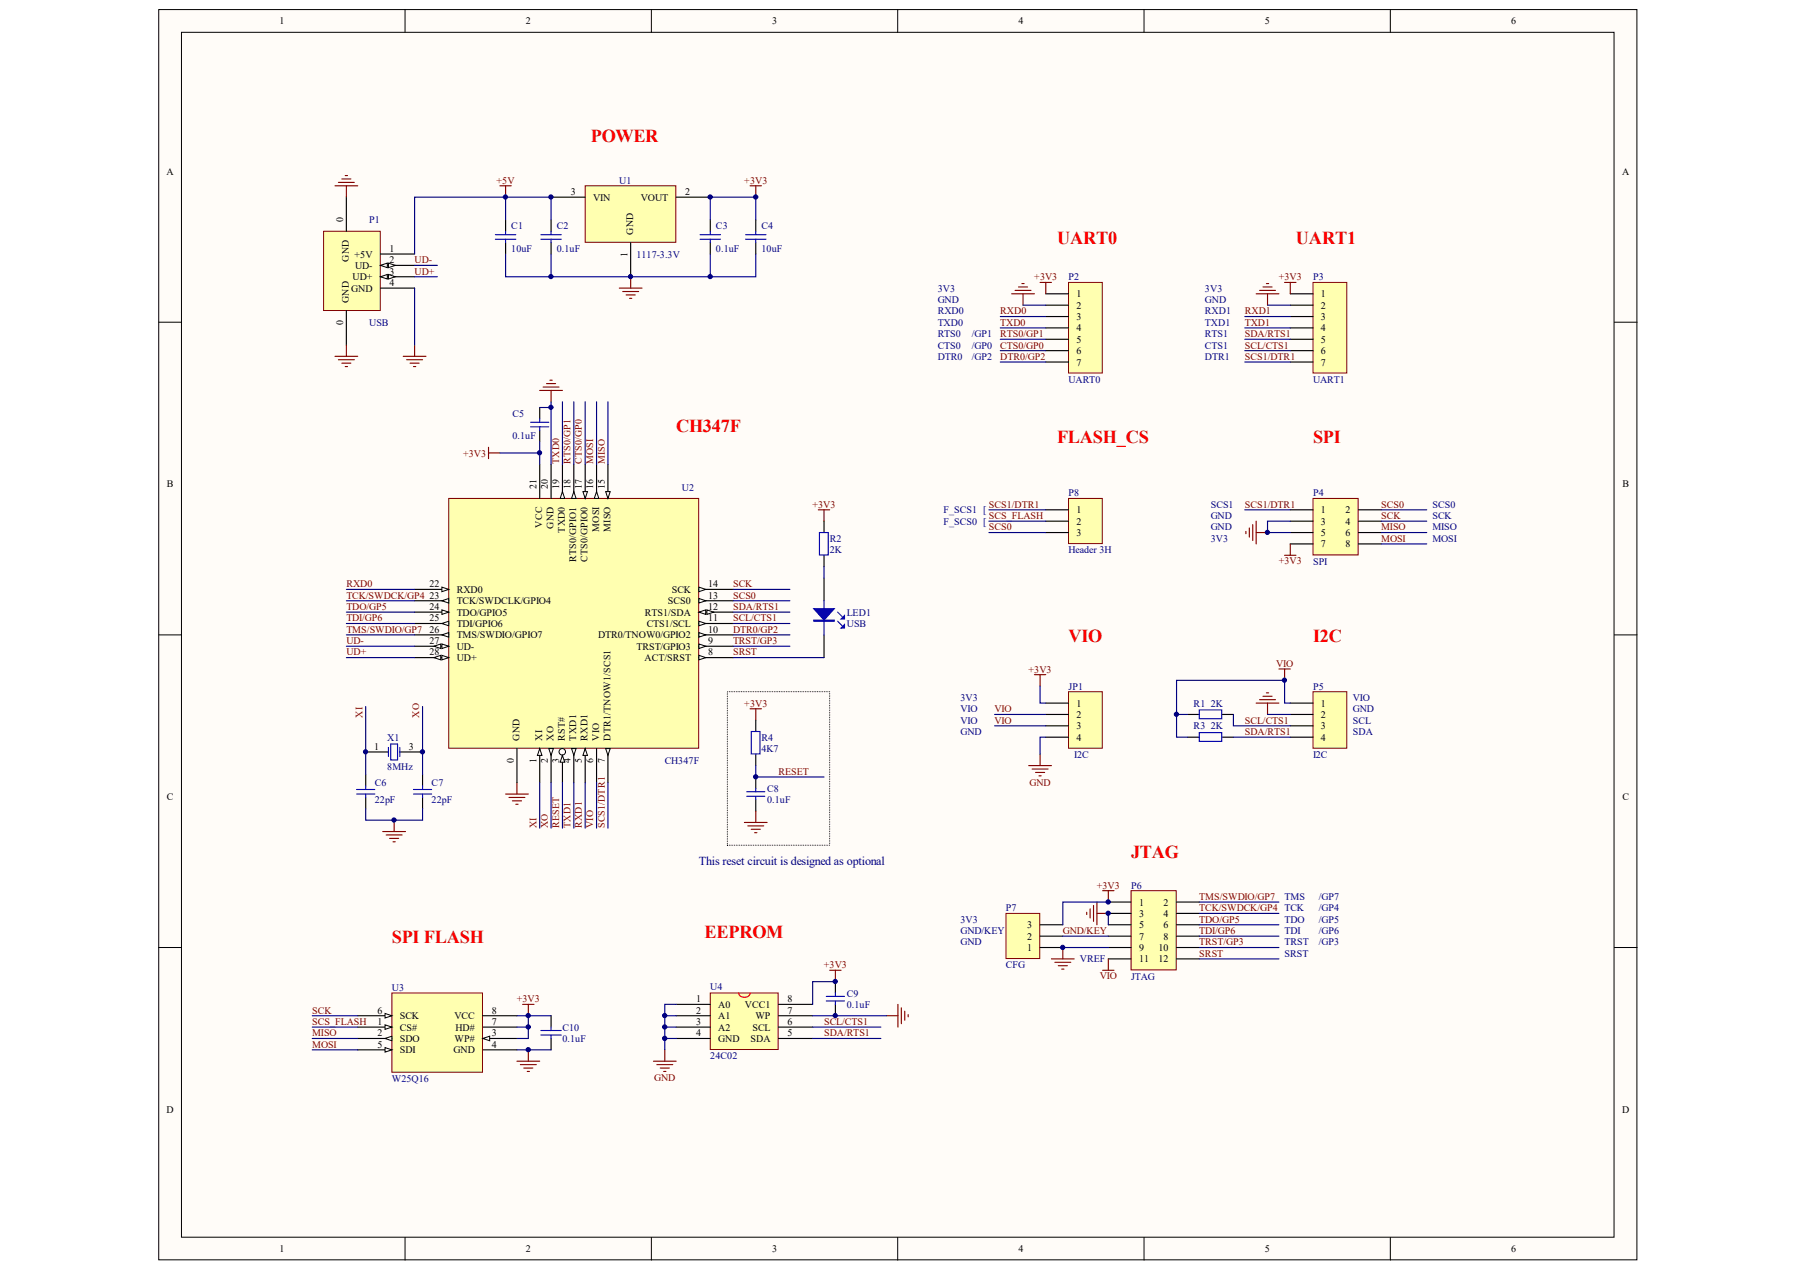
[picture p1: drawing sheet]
<svg xmlns="http://www.w3.org/2000/svg" width="297mm" height="210mm" viewBox="0 0 297 210" stroke-linecap="round" stroke-linejoin="round" font-family="sans-serif">
<g fill="#fffcf8" stroke="#000" stroke-width=".17">
<path d="M26.2 1.6h243.9v206.3h-243.9z"/>
<path d="M29.9 5.3h236.5v198.9h-236.5z"/>
</g>
<g fill="none" stroke="#000" stroke-width=".17">
<path d="M66.8 1.6v3.7M107.5 1.6v3.7M148.1 1.6v3.7M188.8 1.6v3.7M229.4 1.6v3.7M26.2 53.2h3.7M266.4 53.2h3.8M26.2 104.8h3.7M266.4 104.8h3.8M26.2 156.4h3.7M266.4 156.4h3.8M66.8 204.2v3.8"/>
<path d="M107.5 204.2v3.8M148.1 204.2v3.8M188.8 204.2v3.8M229.4 204.2v3.8"/>
</g>
<path d="M216.7 114.1h5.6v9.4h-5.6z" fill="#ffffb0" stroke="#800000" stroke-width=".17"/>
<path d="M212.9 116h3.8M212.9 117.9h3.8M212.9 119.8h3.8M212.9 121.7h3.8" fill="none" stroke="#000" stroke-width=".19"/>
<path d="M207.3 116h3.7M207.9 115.5h2.6M208.4 114.9h1.5M209 114.3h.4M209.2 116v1.9M211 110.4h1.9M212 110.4v1.9" fill="none" stroke="#800000" stroke-width=".19"/>
<path d="M216.7 82.3h7.4v9.3h-7.4z" fill="#ffffb0" stroke="#800000" stroke-width=".17"/>
<path d="M212.9 84.1h3.8M212.9 86h3.8M212.9 87.9h3.8M212.9 89.8h3.8M224.2 84.1h3.7M224.2 86h3.7M224.2 87.9h3.7M224.2 89.8h3.7" fill="none" stroke="#000" stroke-width=".19"/>
<path d="M123.8 30.7h1.9M124.7 30.7v1.8M205.6 87.7v.4M206.2 87.1v1.5M206.7 86.6v2.6M207.3 86v3.8M207.3 87.9h1.9M212 91.6h1.9M212.9 89.8v1.8" fill="none" stroke="#800000" stroke-width=".19"/>
<path d="M96.6 30.7h14.9v9.3h-14.9z" fill="#ffffb0" stroke="#800000" stroke-width=".17"/>
<path d="M83.4 36.3v1.9M90.9 32.5h5.7M90.9 36.3v1.9M111.6 32.5h5.6M117.2 36.3v1.9M124.7 36.3v1.9M83.4 40v1.9M90.9 40v1.9M104.1 40v5.7M117.2 40v1.9M124.7 40v1.9" fill="none" stroke="#000" stroke-width=".19"/>
<path d="M82.5 30.7h1.9M83.4 30.7v1.8M102.2 47.5h3.8M102.8 48.1h2.6M103.3 48.7h1.5M103.9 49.2h.4M104.1 45.7v1.8" fill="none" stroke="#800000" stroke-width=".19"/>
<g fill="none" stroke="#00f" stroke-width=".19">
<path d="M81.7 39.5h3.4M81.7 38.7h3.4M83.4 38.2v.5M83.4 39.5v.5M89.2 39.5h3.4M89.2 38.7h3.4M90.9 38.2v.5M90.9 39.5v.5M115.5 39.5h3.4M115.5 38.7h3.4M117.2 38.2v.5M117.2 39.5v.5"/>
<path d="M123 39.5h3.4M123 38.7h3.4M124.7 38.2v.5M124.7 39.5v.5"/>
</g>
<path d="M53.4 38.2h9.4v13h-9.4z" fill="#ffffb0" stroke="#800000" stroke-width=".17"/>
<path d="M57.2 51.3v5.6M62.8 41.9h5.6M62.8 47.5h5.6M62.8 45.7h5.6" fill="none" stroke="#000" stroke-width=".19"/>
<g fill="#fffcf8" stroke="#000" stroke-width=".17">
<path d="M62.8 45.7l1.1-.4v.7z"/>
<path d="M64.1 45.3l1.1 .4-1.1 .3z"/>
</g>
<path d="M62.8 43.8h5.6" fill="none" stroke="#000" stroke-width=".19"/>
<g fill="#fffcf8" stroke="#000" stroke-width=".17">
<path d="M62.8 43.8l1.1-.4v.8z"/>
<path d="M64.1 43.4l1.1 .4-1.1 .4z"/>
</g>
<path d="M57.2 32.5v5.7" fill="none" stroke="#000" stroke-width=".19"/>
<g fill="none" stroke="#800000" stroke-width=".19">
<path d="M55.3 30.7h3.7M55.8 30.1h2.7M56.4 29.5h1.5M57 29h.3M57.2 30.7v1.8M55.3 58.8h3.7M55.8 59.4h2.7M56.4 59.9h1.5M57.2 56.9v1.9M66.5 58.8h3.8M67.1 59.4h2.6M67.7 59.9h1.5"/>
<path d="M68.4 56.9v1.9M57 60.5h.3M68.2 60.5h.4"/>
</g>
<path d="M117.2 163.9h11.2v9.3h-11.2z" fill="#ffffb0" stroke="#800000" stroke-width=".17"/>
<path d="M111.6 165.7h5.6M111.6 167.6h5.6M111.6 169.5h5.6M111.6 171.4h5.6M128.5 165.7h5.6M128.5 167.6h5.6M128.5 169.5h5.6M128.5 171.4h5.6M137.9 162v1.9M137.9 165.7v1.9" fill="none" stroke="#000" stroke-width=".19"/>
<path d="M121.9 163.9a.97 .97 0 0 0 .9 .7 .97 .97 0 0 0 1-.7" fill="none" stroke="#f00" stroke-width=".19"/>
<path d="M107.8 175.1h3.8M108.4 175.7h2.6M109 176.2h1.5M109.5 176.8h.4M109.7 173.2v1.9" fill="none" stroke="#800000" stroke-width=".19"/>
<path d="M136.4 164.4h3M136.4 165.2h3M137.9 163.9v.5M137.9 165.2v.5" fill="none" stroke="#00f" stroke-width=".19"/>
<path d="M64.7 163.9h14.9v13h-14.9z" fill="#ffffb0" stroke="#800000" stroke-width=".17"/>
<path d="M59 167.6h5.7M79.7 167.6h5.6M79.7 169.5h5.6" fill="none" stroke="#000" stroke-width=".19"/>
<path d="M63.5 167.2l1.2 .4-1.2 .4z" fill="#fffcf8" stroke="#000" stroke-width=".17"/>
<path d="M59 171.4h5.7" fill="none" stroke="#000" stroke-width=".19"/>
<path d="M63.5 171.4l1.2-.4v.7z" fill="#fffcf8" stroke="#000" stroke-width=".17"/>
<path d="M59 173.2h5.7" fill="none" stroke="#000" stroke-width=".19"/>
<path d="M63.5 172.9l1.2 .3-1.2 .4z" fill="#fffcf8" stroke="#000" stroke-width=".17"/>
<path d="M59 169.5h5.7" fill="none" stroke="#000" stroke-width=".19"/>
<path d="M63.5 169.1l1.2 .4-1.2 .4z" fill="#fffcf8" stroke="#000" stroke-width=".17"/>
<path d="M79.7 173.2h5.6M79.7 171.4h5.6" fill="none" stroke="#000" stroke-width=".19"/>
<path d="M79.7 171.4l1.1-.4v.7z" fill="#fffcf8" stroke="#000" stroke-width=".17"/>
<path d="M85.3 175.1h3.8M85.9 175.7h2.6M86.4 176.2h1.5M87 176.8h.4M87.2 173.2v1.9" fill="none" stroke="#800000" stroke-width=".19"/>
<path d="M90.9 167.6v1.9M90.9 171.4v1.8" fill="none" stroke="#000" stroke-width=".19"/>
<path d="M89.2 170.1h3.4M89.2 170.8h3.4M90.9 169.5v.6M90.9 170.8v.6" fill="none" stroke="#00f" stroke-width=".19"/>
<path d="M216.7 46.6h5.6v15h-5.6z" fill="#ffffb0" stroke="#800000" stroke-width=".17"/>
<path d="M212.9 48.5h3.8M212.9 50.4h3.8M212.9 52.2h3.8M212.9 54.1h3.8M212.9 56h3.8M212.9 57.9h3.8M212.9 59.7h3.8M136 86v1.9M136 91.6v1.9M136 95.4v3.7M136 104.8v3.7" fill="none" stroke="#000" stroke-width=".19"/>
<g fill="none" stroke="#800000" stroke-width=".19">
<path d="M207.3 48.5h3.7M207.9 47.9h2.6M208.4 47.4h1.5M209 46.8h.4M209.2 48.5v1.9M212 46.6h1.9M212.9 46.6v1.9M135 84.1h1.9M136 84.1v1.9M146.3 167.6h1.9M148.2 165.7v3.8M148.7 166.3v2.6"/>
<path d="M149.3 166.9v1.5M149.9 167.4v.4"/>
</g>
<path d="M135.2 87.9h1.5v3.7h-1.5zM136 99.1v5.7M138.2 102.5l.8 .8M138.2 101l.8 .8" fill="none" stroke="#00f" stroke-width=".19"/>
<g fill="#00f" stroke="#00f" stroke-width=".19">
<path d="M134.3 100.5h3.4l-1.7 1.8z"/>
<path d="M138.8 103.6l.6-.5v.5z"/>
<path d="M138.8 102.1l.6-.5v.5z"/>
<path d="M134.3 102.3h3.4v.2h-3.4z" fill-rule="evenodd"/>
</g>
<path d="M176.3 82.3h5.6v7.4h-5.6z" fill="#ffffb0" stroke="#800000" stroke-width=".17"/>
<g fill="none" stroke="#000" stroke-width=".19">
<path d="M89.1 67.2v1.9M89.1 71v1.9M172.6 84.1h3.7M172.6 86h3.7M172.6 87.9h3.7M124.7 118.8v1.9M60.3 127.8v1.9M60.3 131.6v1.9M60.3 124.1h3.8M66 124.1h3.7M69.7 127.8v1.9M69.7 131.6v1.9"/>
<path d="M124.7 124.5v1.8M124.7 128.2v1.9M124.7 132v1.8"/>
</g>
<g fill="none" stroke="#800000" stroke-width=".19">
<path d="M80.6 73.8v1.9M80.6 74.7h1.9M89.1 64.4h3.7M89.6 63.9h2.7M90.2 63.3h1.5M90.8 62.7h.3M90.9 64.4v1.9M123.8 117h1.9M124.7 117v1.8M63.2 137.2h3.7M63.7 137.8h2.7M64.3 138.3h1.5"/>
<path d="M64.9 138.9h.3M65 135.3v1.9M83.4 131h3.8M84 131.6h2.6M84.6 132.2h1.5M85.1 132.7h.4M85.3 129.2v1.8M122.8 135.7h3.8M123.4 136.3h2.6M124 136.8h1.5M124.5 137.4h.4M124.7 133.8v1.9"/>
<path d="M169.8 126.3h3.7M170.3 126.9h2.6M170.9 127.5h1.5M171.4 128h.4M171.6 124.5v1.8M86.2 165.7h1.9M87.2 165.7v1.9M136.9 160.1h1.9M137.9 160.1v1.9"/>
</g>
<g fill="none" stroke="#00f" stroke-width=".19">
<path d="M87.6 70.4h3M87.6 69.7h3M89.1 69.1v.6M89.1 70.4v.6M58.8 131h3M58.8 130.3h3M60.3 129.7v.6M60.3 131v.6M64.1 123.3v1.5M64.5 122.8h1.1v2.6h-1.1zM66 123.3v1.5M68.2 131h3"/>
<path d="M68.2 130.3h3M69.7 129.7v.6M69.7 131v.6M123.2 130.7h3M123.2 131.4h3M124 120.7h1.4v3.7h-1.4zM124.7 130.1v.6M124.7 131.4v.6"/>
</g>
<path d="M176.3 46.6h5.6v15h-5.6z" fill="#ffffb0" stroke="#800000" stroke-width=".17"/>
<path d="M172.6 48.5h3.7M172.6 50.4h3.7M172.6 52.2h3.7M172.6 54.1h3.7M172.6 56h3.7M172.6 57.9h3.7M172.6 59.7h3.7M196 117.9h1.9M201.7 117.9h1.8M196 121.7h1.9M201.7 121.7h1.8" fill="none" stroke="#000" stroke-width=".19"/>
<path d="M166.9 48.5h3.8M167.5 47.9h2.6M168.1 47.4h1.5M168.6 46.8h.4M168.8 48.5v1.9M171.6 46.6h1.9M172.6 46.6v1.9M170.7 111.3h1.9M171.6 111.3v1.9" fill="none" stroke="#800000" stroke-width=".19"/>
<path d="M197.9 117.1h3.7v1.5h-3.7zM197.9 120.9h3.7v1.4h-3.7z" fill="none" stroke="#00f" stroke-width=".19"/>
<path d="M176.3 114.1h5.6v9.4h-5.6z" fill="#ffffb0" stroke="#800000" stroke-width=".17"/>
<path d="M172.6 116h3.7M172.6 117.9h3.7M172.6 119.8h3.7M172.6 121.7h3.7" fill="none" stroke="#000" stroke-width=".19"/>
<path d="M179.3 150.5v.4M179.9 150v1.5M180.5 149.4v2.6M181 148.9v3.7M181 150.7h1.9M182 147h1.8M182.9 147v1.9" fill="none" stroke="#800000" stroke-width=".19"/>
<path d="M186.6 147h7.5v13.1h-7.5z" fill="#ffffb0" stroke="#800000" stroke-width=".17"/>
<path d="M182.9 148.9h3.7M182.9 150.7h3.7M182.9 152.6h3.7M182.9 154.5h3.7M182.9 156.4h3.7M182.9 158.2h3.7M194.2 148.9h3.7M194.2 150.7h3.7M194.2 152.6h3.7M194.2 154.5h3.7M194.2 156.4h3.7M194.2 158.2h3.7" fill="none" stroke="#000" stroke-width=".19"/>
<path d="M173.5 158.2h3.8M174.1 158.8h2.6M174.6 159.4h1.5M175.2 159.9h.4M175.4 156.4v1.8" fill="none" stroke="#800000" stroke-width=".19"/>
<path d="M166 150.7h5.6v7.5h-5.6z" fill="#ffffb0" stroke="#800000" stroke-width=".17"/>
<path d="M171.6 156.4h3.8M171.6 154.5h3.8M171.6 152.6h3.8" fill="none" stroke="#000" stroke-width=".19"/>
<path d="M182.9 158.2v1.9M182 160.1h1.8" fill="none" stroke="#800000" stroke-width=".19"/>
<path d="M74 82.3h41.3v41.2h-41.3z" fill="#ffffb0" stroke="#800000" stroke-width=".17"/>
<path d="M68.4 97.3h5.6" fill="none" stroke="#000" stroke-width=".19"/>
<path d="M72.9 96.9l1.1 .4-1.1 .3z" fill="#fffcf8" stroke="#000" stroke-width=".17"/>
<path d="M68.4 99.1h5.6" fill="none" stroke="#000" stroke-width=".19"/>
<path d="M72.9 99.1l1.1-.3v.7z" fill="#fffcf8" stroke="#000" stroke-width=".17"/>
<path d="M68.4 101h5.6" fill="none" stroke="#000" stroke-width=".19"/>
<path d="M72.9 100.6l1.1 .4-1.1 .4z" fill="#fffcf8" stroke="#000" stroke-width=".17"/>
<path d="M68.4 102.9h5.6" fill="none" stroke="#000" stroke-width=".19"/>
<path d="M72.9 102.9l1.1-.4v.8z" fill="#fffcf8" stroke="#000" stroke-width=".17"/>
<path d="M68.4 104.8h5.6" fill="none" stroke="#000" stroke-width=".19"/>
<path d="M72.9 104.8l1.1-.4v.7z" fill="#fffcf8" stroke="#000" stroke-width=".17"/>
<path d="M68.4 106.6h5.6" fill="none" stroke="#000" stroke-width=".19"/>
<g fill="#fffcf8" stroke="#000" stroke-width=".17">
<path d="M72.9 106.3l1.1 .3-1.1 .4z"/>
<path d="M71.6 106.6l1.1-.3v.7z"/>
</g>
<path d="M68.4 108.5h5.6" fill="none" stroke="#000" stroke-width=".19"/>
<g fill="#fffcf8" stroke="#000" stroke-width=".17">
<path d="M72.9 108.1l1.1 .4-1.1 .4z"/>
<path d="M71.6 108.5l1.1-.4v.8z"/>
</g>
<path d="M89.1 76.6v5.7M90.9 76.6v5.7M92.8 76.6v5.7" fill="none" stroke="#000" stroke-width=".19"/>
<path d="M92.8 81.1l.4 1.2h-.8z" fill="#fffcf8" stroke="#000" stroke-width=".17"/>
<path d="M94.7 76.6v5.7" fill="none" stroke="#000" stroke-width=".19"/>
<path d="M94.7 81.1l.4 1.2h-.8z" fill="#fffcf8" stroke="#000" stroke-width=".17"/>
<path d="M96.6 76.6v5.7" fill="none" stroke="#000" stroke-width=".19"/>
<path d="M96.2 81.1h.7l-.3 1.2z" fill="#fffcf8" stroke="#000" stroke-width=".17"/>
<path d="M98.4 76.6v5.7" fill="none" stroke="#000" stroke-width=".19"/>
<path d="M98.4 81.1l.4 1.2h-.7z" fill="#fffcf8" stroke="#000" stroke-width=".17"/>
<path d="M100.3 76.6v5.7" fill="none" stroke="#000" stroke-width=".19"/>
<path d="M99.9 81.1h.8l-.4 1.2z" fill="#fffcf8" stroke="#000" stroke-width=".17"/>
<path d="M115.3 97.3h5.7" fill="none" stroke="#000" stroke-width=".19"/>
<path d="M115.3 96.9l1.2 .4-1.2 .3z" fill="#fffcf8" stroke="#000" stroke-width=".17"/>
<path d="M115.3 99.1h5.7" fill="none" stroke="#000" stroke-width=".19"/>
<path d="M115.3 98.8l1.2 .3-1.2 .4z" fill="#fffcf8" stroke="#000" stroke-width=".17"/>
<path d="M115.3 101h5.7" fill="none" stroke="#000" stroke-width=".19"/>
<g fill="#fffcf8" stroke="#000" stroke-width=".17">
<path d="M115.3 101l1.2-.4v.8z"/>
<path d="M116.6 100.6l1.2 .4-1.2 .4z"/>
</g>
<path d="M115.3 102.9h5.7" fill="none" stroke="#000" stroke-width=".19"/>
<path d="M115.3 102.5l1.2 .4-1.2 .4z" fill="#fffcf8" stroke="#000" stroke-width=".17"/>
<path d="M115.3 104.8h5.7" fill="none" stroke="#000" stroke-width=".19"/>
<path d="M115.3 104.4l1.2 .4-1.2 .3z" fill="#fffcf8" stroke="#000" stroke-width=".17"/>
<path d="M115.3 106.6h5.7" fill="none" stroke="#000" stroke-width=".19"/>
<path d="M115.3 106.3l1.2 .3-1.2 .4z" fill="#fffcf8" stroke="#000" stroke-width=".17"/>
<path d="M115.3 108.5h5.7" fill="none" stroke="#000" stroke-width=".19"/>
<path d="M115.3 108.1l1.2 .4-1.2 .4z" fill="#fffcf8" stroke="#000" stroke-width=".17"/>
<path d="M100.3 123.5v5.7" fill="none" stroke="#000" stroke-width=".19"/>
<path d="M99.9 123.5h.8l-.4 1.2z" fill="#fffcf8" stroke="#000" stroke-width=".17"/>
<path d="M96.6 123.5v5.7M98.4 123.5v5.7" fill="none" stroke="#000" stroke-width=".19"/>
<path d="M96.6 123.5l.3 1.2h-.7z" fill="#fffcf8" stroke="#000" stroke-width=".17"/>
<path d="M94.7 123.5v5.7" fill="none" stroke="#000" stroke-width=".19"/>
<path d="M94.3 123.5h.8l-.4 1.2z" fill="#fffcf8" stroke="#000" stroke-width=".17"/>
<path d="M92.8 123.5v5.7" fill="none" stroke="#000" stroke-width=".19"/>
<circle cx="92.8" cy="124.1" r=".53" fill="#fffcf8" stroke="#000" stroke-width=".17"/>
<path d="M92.8 124.7l.4 1.1h-.8z" fill="#fffcf8" stroke="#000" stroke-width=".17"/>
<path d="M90.9 123.5v5.7" fill="none" stroke="#000" stroke-width=".19"/>
<path d="M90.6 123.5h.7l-.4 1.2z" fill="#fffcf8" stroke="#000" stroke-width=".17"/>
<path d="M89.1 123.5v5.7" fill="none" stroke="#000" stroke-width=".19"/>
<path d="M89.1 123.5l.3 1.2h-.7z" fill="#fffcf8" stroke="#000" stroke-width=".17"/>
<path d="M85.3 123.5v5.7" fill="none" stroke="#000" stroke-width=".19"/>
<g fill="none" stroke="#000080" stroke-width=".19">
<path d="M83.4 36.3v-3.8h7.5v3.8M83.4 32.5h-15v9.4M117.2 36.3v-3.8h7.5v3.8M68.4 43.8h3.8M68.4 45.7h3.8M68.4 47.5v9.4M83.4 41.9v3.8h41.3v-3.8M90.9 41.9v3.8M117.2 41.9v3.8M165.1 52.2h7.5M165.1 54.1h7.5M165.1 56h7.5"/>
<path d="M165.1 57.9h7.5M165.1 59.7h7.5M168.8 50.4h3.8M205.4 52.2h7.5M205.4 54.1h7.5M205.4 56h7.5M205.4 57.9h7.5M205.4 59.7h7.5M209.2 50.4h3.7M89.1 72.9v1.8h-6.6M89.1 74.7v1.9M90.9 66.3v.9h-1.8"/>
<path d="M90.9 67.2v9.4M92.8 66.3v10.3M94.7 66.3v10.3M96.6 66.3v10.3M98.4 66.3v10.3M100.3 66.3v10.3M57.2 97.3h11.2M57.2 99.1h11.2M121 97.3h9.3M121 99.1h9.3M136 93.5v1.9M163.2 84.1h9.4"/>
<path d="M163.2 87.9h9.4M163.2 86h9.4M205.4 84.1h7.5M212.9 86h-3.7v1.9h3.7M227.9 84.1h7.5M227.9 87.9h7.5M227.9 89.8h7.5M227.9 86h7.5M57.2 106.6h11.2M57.2 108.5h11.2M57.2 102.9h11.2M57.2 104.8h11.2"/>
<path d="M57.2 101h11.2M60.3 116.6v11.2M69.7 116.6v11.2M121 106.6h9.3M121 108.5h15M121 102.9h9.3M121 104.8h9.3M121 101h9.3M164.1 117.9h8.5M164.1 119.8h8.5M171.6 113.2v2.8h1M194.2 117.9h1.8"/>
<path d="M203.5 117.9v1.9h9.4M209.2 117.9h3.7M212.9 116h-.9v-3.7h-17.8v9.4h1.8M60.3 133.5v1.8h9.4v-1.8M89.1 129.2v7.5M90.9 129.2v7.5M92.8 129.2v7.5M94.7 129.2v7.5M96.6 129.2v7.5M98.4 129.2v7.5M100.3 129.2v7.5M124.7 126.3v1.9h11.3"/>
<path d="M172.6 121.7h-1v2.8M203.5 121.7h9.4M175.4 154.5h7.5M175.4 156.4h7.5M182.9 148.9h-7.5v3.7M182.9 150.7v1.9M197.9 148.9h13.1M197.9 150.7h13.1M197.9 152.6h13.1M197.9 154.5h13.1M197.9 156.4h13.1M197.9 158.2h13.1"/>
<path d="M51.5 169.5h7.5M51.5 171.4h7.5M51.5 167.6h7.5M51.5 173.2h7.5M85.3 169.5h1.9M85.3 167.6h5.6M85.3 173.2h5.6M87.2 167.6v3.8h-1.9M109.7 169.5h1.9M109.7 171.4h1.9M109.7 167.6h1.9M111.6 165.7h-1.9v7.5"/>
<path d="M134.1 169.5h11.3M134.1 171.4h11.3M134.1 167.6h12.2M137.9 162h-3.8v3.7"/>
</g>
<path d="M120 139.5v-25.4h16.9v25.4h-16.9" fill="none" stroke="#000" stroke-width=".17" stroke-dasharray="0 .3"/>
<g fill="#000080" stroke="#000080" stroke-width=".17">
<circle cx="60.3" cy="124.1" r=".35"/>
<circle cx="65" cy="135.3" r=".35"/>
<circle cx="69.7" cy="124.1" r=".35"/>
<circle cx="83.4" cy="32.5" r=".35"/>
<circle cx="87.2" cy="173.2" r=".35"/>
<circle cx="87.2" cy="169.5" r=".35"/>
<circle cx="87.2" cy="167.6" r=".35"/>
<circle cx="89" cy="74.7" r=".35"/>
<circle cx="90.9" cy="67.2" r=".35"/>
<circle cx="90.9" cy="45.6" r=".35"/>
<circle cx="90.9" cy="32.5" r=".35"/>
<circle cx="104" cy="45.6" r=".35"/>
<circle cx="109.7" cy="171.3" r=".36"/>
<circle cx="109.7" cy="169.5" r=".35"/>
<circle cx="109.7" cy="167.6" r=".35"/>
<circle cx="117.2" cy="45.6" r=".35"/>
<circle cx="117.2" cy="32.5" r=".35"/>
<circle cx="124.7" cy="128.2" r=".35"/>
<circle cx="124.7" cy="32.5" r=".35"/>
<circle cx="137.8" cy="167.6" r=".35"/>
<circle cx="137.8" cy="162" r=".35"/>
<circle cx="175.4" cy="156.3" r=".35"/>
<circle cx="182.9" cy="150.7" r=".35"/>
<circle cx="182.9" cy="148.8" r=".35"/>
<circle cx="194.1" cy="117.9" r=".35"/>
<circle cx="209.1" cy="87.9" r=".35"/>
<circle cx="212" cy="112.2" r=".35"/>
</g>
<g font-size="3" fill="#f00">
<text x="97.5" y="23.4">POWER</text>
<text x="174.5" y="40.3">UART0</text>
<text x="213.9" y="40.3">UART1</text>
<text x="111.6" y="71.3">CH347F</text>
<text x="174.5" y="73.1">FLASH_CS</text>
<text x="216.7" y="73.1">SPI</text>
<text x="176.3" y="106">VIO</text>
<text x="216.7" y="106">I2C</text>
<text x="186.6" y="141.6">JTAG</text>
<text x="64.7" y="155.7">SPI FLASH</text>
<text x="116.3" y="154.8">EEPROM</text>
</g>
<text font-size="2" fill="#000080" x="115.3" y="142.8">This reset circuit is designed as optional</text>
<g font-size="1.7">
<text x="46.1" y="4">1</text>
<text x="86.8" y="4">2</text>
<text x="127.4" y="4">3</text>
<text x="168.1" y="4">4</text>
<text x="208.7" y="4">5</text>
<text x="249.3" y="4">6</text>
<text x="27.5" y="28.8">A</text>
<text x="267.7" y="28.8">A</text>
<text x="94.2" y="32.2">3</text>
<text x="97.9" y="33.1">VIN</text>
<text x="105.7" y="33.1">VOUT</text>
<text x="113.1" y="32.2">2</text>
<text x="64.3" y="41.6">1</text>
<text x="58.2" y="46.3">UD+</text>
<text x="58.5" y="42.5">+5V</text>
<text x="58.6" y="44.4">UD-</text>
<text x="64.3" y="47.2">4</text>
<text x="64.3" y="45.3">3</text>
<text x="64.3" y="43.4">2</text>
<text x="58" y="48.1">GND</text>
<text x="177.6" y="49.1">1</text>
<text x="177.6" y="50.9">2</text>
<text x="177.6" y="52.8">3</text>
<text x="218" y="49.1">1</text>
<text x="218" y="50.9">2</text>
<text x="218" y="52.8">3</text>
<text x="177.6" y="54.7">4</text>
<text x="177.6" y="56.6">5</text>
<text x="177.6" y="58.5">6</text>
<text x="218" y="54.7">4</text>
<text x="218" y="56.6">5</text>
<text x="218" y="58.5">6</text>
<text x="177.6" y="60.3">7</text>
<text x="218" y="60.3">7</text>
<text x="27.5" y="80.4">B</text>
<text x="267.7" y="80.4">B</text>
<text x="177.6" y="84.7">1</text>
<text x="177.6" y="86.6">2</text>
<text x="177.6" y="88.5">3</text>
<text x="218" y="84.7">1</text>
<text x="218" y="86.6">3</text>
<text x="218" y="88.5">5</text>
<text x="222" y="84.7">2</text>
<text x="222" y="86.6">4</text>
<text x="222" y="88.5">6</text>
<text x="218" y="90.3">7</text>
<text x="222" y="90.3">8</text>
<text x="70.9" y="96.9">22</text>
<text x="70.9" y="98.8">23</text>
<text x="70.9" y="100.7">24</text>
<text x="75.4" y="97.9">RXD0</text>
<text x="75.4" y="99.7">TCK/SWDCLK/GPIO4</text>
<text x="75.4" y="101.6">TDO/GPIO5</text>
<text x="106.4" y="101.6">RTS1/SDA</text>
<text x="110.2" y="99.7">SCS0</text>
<text x="110.9" y="97.9">SCK</text>
<text x="116.8" y="96.9">14</text>
<text x="116.8" y="98.8">13</text>
<text x="116.8" y="100.7">12</text>
<text x="70.9" y="102.5">25</text>
<text x="70.9" y="104.4">26</text>
<text x="70.9" y="106.3">27</text>
<text x="75.4" y="103.5">TDI/GPIO6</text>
<text x="75.4" y="105.4">TMS/SWDIO/GPIO7</text>
<text x="75.4" y="107.2">UD-</text>
<text x="98.7" y="105.4">DTR0/TNOW0/GPIO2</text>
<text x="105" y="107.2">TRST/GPIO3</text>
<text x="106.7" y="103.5">CTS1/SCL</text>
<text x="116.8" y="102.5">11</text>
<text x="116.8" y="104.4">10</text>
<text x="116.8" y="106.3">9</text>
<text x="70.9" y="108.2">28</text>
<text x="75.4" y="109.1">UD+</text>
<text x="106.4" y="109.1">ACT/SRST</text>
<text x="116.8" y="108.2">8</text>
<text x="177.6" y="116.6">1</text>
<text x="177.6" y="118.5">2</text>
<text x="218" y="116.6">1</text>
<text x="218" y="118.5">2</text>
<text x="61.8" y="123.7">1</text>
<text x="67.5" y="123.7">3</text>
<text x="177.6" y="120.4">3</text>
<text x="177.6" y="122.2">4</text>
<text x="218" y="120.4">3</text>
<text x="218" y="122.2">4</text>
<text x="27.5" y="132">C</text>
<text x="267.7" y="132">C</text>
<text x="188" y="149.4">1</text>
<text x="192" y="149.4">2</text>
<text x="169.5" y="155.1">2</text>
<text x="169.5" y="153.2">3</text>
<text x="188" y="151.3">3</text>
<text x="188" y="153.2">5</text>
<text x="188" y="155.1">7</text>
<text x="192" y="151.3">4</text>
<text x="192" y="153.2">6</text>
<text x="192" y="155.1">8</text>
<text x="169.5" y="156.9">1</text>
<text x="188" y="156.9">9</text>
<text x="188" y="158.8">11</text>
<text x="191.2" y="156.9">10</text>
<text x="191.2" y="158.8">12</text>
<text x="62.3" y="167.3">6</text>
<text x="81.2" y="167.3">8</text>
<text x="114.9" y="167.3">2</text>
<text x="114.9" y="165.4">1</text>
<text x="118.5" y="166.3">A0</text>
<text x="122.9" y="166.3">VCC1</text>
<text x="130" y="165.4">8</text>
<text x="130" y="167.3">7</text>
<text x="62.3" y="171">2</text>
<text x="62.3" y="172.9">5</text>
<text x="62.3" y="169.1">1</text>
<text x="66" y="168.2">SCK</text>
<text x="66" y="172">SDO</text>
<text x="66" y="173.8">SDI</text>
<text x="66" y="170.1">CS#</text>
<text x="74.9" y="173.8">GND</text>
<text x="75" y="168.2">VCC</text>
<text x="75" y="172">WP#</text>
<text x="75.2" y="170.1">HD#</text>
<text x="81.2" y="169.1">7</text>
<text x="81.2" y="172.9">4</text>
<text x="81.2" y="171">3</text>
<text x="114.9" y="171">4</text>
<text x="114.9" y="169.1">3</text>
<text x="118.5" y="172">GND</text>
<text x="118.5" y="170.1">A2</text>
<text x="118.5" y="168.2">A1</text>
<text x="123.9" y="172">SDA</text>
<text x="124.2" y="170.1">SCL</text>
<text x="124.7" y="168.2">WP</text>
<text x="130" y="169.1">6</text>
<text x="130" y="171">5</text>
<text x="27.5" y="183.6">D</text>
<text x="267.7" y="183.6">D</text>
<text x="46.1" y="206.6">1</text>
<text x="86.8" y="206.6">2</text>
<text x="127.4" y="206.6">3</text>
<text x="168.1" y="206.6">4</text>
<text x="208.7" y="206.6">5</text>
<text x="249.3" y="206.6">6</text>
</g>
<g font-size="1.7" fill="#800000">
<text x="81.9" y="30.3">+5V</text>
<text x="122.8" y="30.3">+3V3</text>
<text x="68.4" y="45.3">UD+</text>
<text x="68.4" y="43.4">UD-</text>
<text x="170.7" y="46.3">+3V3</text>
<text x="211" y="46.3">+3V3</text>
<text x="165.1" y="51.9">RXD0</text>
<text x="165.1" y="53.8">TXD0</text>
<text x="205.4" y="51.9">RXD1</text>
<text x="205.4" y="53.8">TXD1</text>
<text x="165.1" y="57.5">CTS0/GP0</text>
<text x="165.1" y="55.6">RTS0/GP1</text>
<text x="165.1" y="59.4">DTR0/GP2</text>
<text x="205.4" y="57.5">SCL/CTS1</text>
<text x="205.4" y="55.6">SDA/RTS1</text>
<text x="205.4" y="59.4">SCS1/DTR1</text>
<text x="76.4" y="75.3">+3V3</text>
<text x="134.1" y="83.8">+3V3</text>
<text x="163.2" y="83.8">SCS1/DTR1</text>
<text x="205.4" y="83.8">SCS1/DTR1</text>
<text x="227.9" y="83.8">SCS0</text>
<text x="163.2" y="85.7">SCS_FLASH</text>
<text x="163.2" y="87.5">SCS0</text>
<text x="227.9" y="87.5">MISO</text>
<text x="227.9" y="89.4">MOSI</text>
<text x="227.9" y="85.7">SCK</text>
<text x="211" y="93.1">+3V3</text>
<text x="57.2" y="96.9">RXD0</text>
<text x="57.2" y="98.8">TCK/SWDCK/GP4</text>
<text x="57.2" y="100.7">TDO/GP5</text>
<text x="121" y="100.7">SDA/RTS1</text>
<text x="121" y="98.8">SCS0</text>
<text x="121" y="96.9">SCK</text>
<text x="57.2" y="106.3">UD-</text>
<text x="57.2" y="102.5">TDI/GP6</text>
<text x="57.2" y="104.4">TMS/SWDIO/GP7</text>
<text x="121" y="106.3">TRST/GP3</text>
<text x="121" y="104.4">DTR0/GP2</text>
<text x="121" y="102.5">SCL/CTS1</text>
<text x="57.2" y="108.2">UD+</text>
<text x="121" y="108.2">SRST</text>
<text x="169.7" y="111">+3V3</text>
<text x="210.6" y="110">VIO</text>
<text x="122.8" y="116.6">+3V3</text>
<text x="164.1" y="117.5">VIO</text>
<text x="164.1" y="119.4">VIO</text>
<text x="205.4" y="119.4">SCL/CTS1</text>
<text x="205.4" y="121.3">SDA/RTS1</text>
<text x="128.5" y="127.9">RESET</text>
<text x="169.9" y="129.7">GND</text>
<text x="181" y="146.6">+3V3</text>
<text x="197.9" y="148.5">TMS/SWDIO/GP7</text>
<text x="175.4" y="154.1">GND/KEY</text>
<text x="197.9" y="154.1">TDI/GP6</text>
<text x="197.9" y="150.4">TCK/SWDCK/GP4 TCK</text>
<text x="197.9" y="152.3">TDO/GP5</text>
<text x="136" y="159.8">+3V3</text>
<text x="181.5" y="161.6">VIO</text>
<text x="197.9" y="156">TRST/GP3</text>
<text x="197.9" y="157.9">SRST</text>
<text x="51.5" y="167.3">SCK</text>
<text x="85.3" y="165.4">+3V3</text>
<text x="51.5" y="171">MISO</text>
<text x="51.5" y="172.9">MOSI</text>
<text x="51.5" y="169.1">SCS_FLASH</text>
<text x="136" y="169.1">SCL/CTS1</text>
<text x="136" y="171">SDA/RTS1</text>
<text x="108" y="178.5">GND</text>
</g>
<g font-size="1.7" fill="#000080">
<text x="102.2" y="30.3">U1</text>
<text x="60.9" y="36.9">P1</text>
<text x="84.4" y="37.8">C1</text>
<text x="84.4" y="41.6">10uF</text>
<text x="91.9" y="37.8">C2</text>
<text x="91.9" y="41.6">0.1uF</text>
<text x="118.2" y="37.8">C3</text>
<text x="118.2" y="41.6">0.1uF</text>
<text x="125.7" y="37.8">C4</text>
<text x="125.7" y="41.6">10uF</text>
<text x="105" y="42.5">1117-3.3V</text>
<text x="176.3" y="46.3">P2</text>
<text x="216.7" y="46.3">P3</text>
<text x="60.9" y="53.8">USB</text>
<text x="154.7" y="51.9">RXD0</text>
<text x="154.7" y="53.8">TXD0</text>
<text x="154.7" y="48.1">3V3</text>
<text x="154.7" y="50">GND</text>
<text x="198.8" y="51.9">RXD1</text>
<text x="198.8" y="53.8">TXD1</text>
<text x="198.8" y="48.1">3V3</text>
<text x="198.8" y="50">GND</text>
<text x="154.7" y="55.6">RTS0</text>
<text x="154.7" y="57.5">CTS0</text>
<text x="154.7" y="59.4">DTR0</text>
<text x="160.4" y="55.6">/GP1</text>
<text x="160.4" y="57.5">/GP0</text>
<text x="160.4" y="59.4">/GP2</text>
<text x="198.8" y="55.6">RTS1</text>
<text x="198.8" y="57.5">CTS1</text>
<text x="198.8" y="59.4">DTR1</text>
<text x="176.3" y="63.1">UART0</text>
<text x="216.7" y="63.1">UART1</text>
<text x="84.6" y="68.8">C5</text>
<text x="84.6" y="72.5">0.1uF</text>
<text x="112.5" y="81">U2</text>
<text x="176.3" y="81.9">P8</text>
<text x="199.8" y="83.8">SCS1</text>
<text x="216.7" y="81.9">P4</text>
<text x="236.4" y="83.8">SCS0</text>
<text x="136.9" y="89.4">R2</text>
<text x="155.7" y="84.7">F_SCS1 [</text>
<text x="155.7" y="86.6">F_SCS0 [</text>
<text x="199.8" y="89.4">3V3</text>
<text x="199.8" y="87.5">GND</text>
<text x="199.8" y="85.7">GND</text>
<text x="236.4" y="87.5">MISO</text>
<text x="236.4" y="89.4">MOSI</text>
<text x="236.4" y="85.7">SCK</text>
<text x="136.9" y="91.3">2K</text>
<text x="176.3" y="91.3">Header 3H</text>
<text x="216.7" y="93.2">SPI</text>
<text x="139.7" y="101.6">LED1</text>
<text x="139.7" y="103.5">USB</text>
<text x="176.3" y="113.8">JP1</text>
<text x="216.7" y="113.8">P5</text>
<text x="158.5" y="117.5">VIO</text>
<text x="158.5" y="119.4">VIO</text>
<text x="158.5" y="115.7">3V3</text>
<text x="197" y="116.6">R1</text>
<text x="199.8" y="116.6">2K</text>
<text x="223.2" y="119.4">SCL</text>
<text x="223.2" y="115.7">VIO</text>
<text x="223.2" y="117.5">GND</text>
<text x="63.9" y="122.2">X1</text>
<text x="109.7" y="126">CH347F</text>
<text x="125.7" y="122.2">R4</text>
<text x="125.7" y="124.1">4K7</text>
<text x="158.5" y="121.3">GND</text>
<text x="177.3" y="125.1">I2C</text>
<text x="197" y="120.4">R3</text>
<text x="199.8" y="120.4">2K</text>
<text x="216.7" y="125.1">I2C</text>
<text x="223.2" y="121.3">SDA</text>
<text x="61.8" y="129.7">C6</text>
<text x="63.9" y="127.1">8MHz</text>
<text x="71.2" y="129.7">C7</text>
<text x="126.6" y="130.7">C8</text>
<text x="61.8" y="132.6">22pF</text>
<text x="71.2" y="132.6">22pF</text>
<text x="126.6" y="132.6">0.1uF</text>
<text x="186.6" y="146.6">P6</text>
<text x="212" y="148.5">TMS</text>
<text x="217.6" y="148.5">/GP7</text>
<text x="158.5" y="154.1">GND/KEY</text>
<text x="158.5" y="152.3">3V3</text>
<text x="166" y="150.4">P7</text>
<text x="212" y="154.1">TDI</text>
<text x="212" y="152.3">TDO</text>
<text x="217.6" y="150.4">/GP4</text>
<text x="217.6" y="154.1">/GP6</text>
<text x="217.6" y="152.3">/GP5</text>
<text x="158.5" y="156">GND</text>
<text x="166" y="159.8">CFG</text>
<text x="178.2" y="158.8">VREF</text>
<text x="186.6" y="161.6">JTAG</text>
<text x="212" y="156">TRST</text>
<text x="212" y="157.9">SRST</text>
<text x="217.6" y="156">/GP3</text>
<text x="64.7" y="163.5">U3</text>
<text x="117.2" y="163.3">U4</text>
<text x="139.7" y="164.5">C9</text>
<text x="139.7" y="166.3">0.1uF</text>
<text x="92.8" y="170.1">C10</text>
<text x="92.8" y="172">0.1uF</text>
<text x="64.7" y="178.5">W25Q16</text>
<text x="117.2" y="174.8">24C02</text>
</g>
<g font-size="1.6">
<text x="56.6" y="36.7" transform="rotate(-90 56.6 36.7)">0</text>
<text x="104.5" y="38.7" transform="rotate(-90 104.5 38.7)">GND</text>
<text x="57.6" y="43.2" transform="rotate(-90 57.6 43.2)">GND</text>
<text x="103.5" y="42.4" transform="rotate(-90 103.5 42.4)">1</text>
<text x="56.6" y="53.6" transform="rotate(-90 56.6 53.6)">0</text>
<text x="57.6" y="50" transform="rotate(-90 57.6 50)">GND</text>
<text x="88.5" y="80.8" transform="rotate(-90 88.5 80.8)">21</text>
<text x="90.4" y="80.8" transform="rotate(-90 90.4 80.8)">20</text>
<text x="92.3" y="80.8" transform="rotate(-90 92.3 80.8)">19</text>
<text x="94.2" y="80.8" transform="rotate(-90 94.2 80.8)">18</text>
<text x="96" y="80.8" transform="rotate(-90 96 80.8)">17</text>
<text x="97.9" y="80.8" transform="rotate(-90 97.9 80.8)">16</text>
<text x="99.8" y="80.8" transform="rotate(-90 99.8 80.8)">15</text>
<text x="89.5" y="87.1" transform="rotate(-90 89.5 87.1)">VCC</text>
<text x="91.3" y="87.2" transform="rotate(-90 91.3 87.2)">GND</text>
<text x="93.2" y="87.9" transform="rotate(-90 93.2 87.9)">TXD0</text>
<text x="98.8" y="87.8" transform="rotate(-90 98.8 87.8)">MOSI</text>
<text x="100.7" y="87.8" transform="rotate(-90 100.7 87.8)">MISO</text>
<text x="95.1" y="92.8" transform="rotate(-90 95.1 92.8)">RTS0/GPIO1</text>
<text x="97" y="92.8" transform="rotate(-90 97 92.8)">CTS0/GPIO0</text>
<text x="84.8" y="125.9" transform="rotate(-90 84.8 125.9)">0</text>
<text x="85.7" y="122.2" transform="rotate(-90 85.7 122.2)">GND</text>
<text x="88.5" y="125.9" transform="rotate(-90 88.5 125.9)">1</text>
<text x="89.5" y="122.2" transform="rotate(-90 89.5 122.2)">XI</text>
<text x="90.4" y="125.9" transform="rotate(-90 90.4 125.9)">2</text>
<text x="91.3" y="122.2" transform="rotate(-90 91.3 122.2)">XO</text>
<text x="92.3" y="125.9" transform="rotate(-90 92.3 125.9)">3</text>
<text x="93.2" y="122.2" transform="rotate(-90 93.2 122.2)">RST#</text>
<text x="94.2" y="125.9" transform="rotate(-90 94.2 125.9)">4</text>
<text x="95.1" y="122.2" transform="rotate(-90 95.1 122.2)">TXD1</text>
<text x="96" y="125.9" transform="rotate(-90 96 125.9)">5</text>
<text x="97" y="122.2" transform="rotate(-90 97 122.2)">RXD1</text>
<text x="97.9" y="125.9" transform="rotate(-90 97.9 125.9)">6</text>
<text x="98.8" y="122.2" transform="rotate(-90 98.8 122.2)">VIO</text>
<text x="99.8" y="125.9" transform="rotate(-90 99.8 125.9)">7</text>
<text x="100.7" y="122.2" transform="rotate(-90 100.7 122.2)">DTR1/TNOW1/SCS1</text>
</g>
<g font-size="1.6" fill="#800000">
<text x="92.3" y="76.6" transform="rotate(-90 92.3 76.6)">TXD0</text>
<text x="94.2" y="76.6" transform="rotate(-90 94.2 76.6)">RTS0/GP1</text>
<text x="96" y="76.6" transform="rotate(-90 96 76.6)">CTS0/GP0</text>
<text x="97.9" y="76.6" transform="rotate(-90 97.9 76.6)">MOSI</text>
<text x="99.8" y="76.6" transform="rotate(-90 99.8 76.6)">MISO</text>
<text x="59.8" y="118.5" transform="rotate(-90 59.8 118.5)">XI</text>
<text x="69.2" y="118.5" transform="rotate(-90 69.2 118.5)">XO</text>
<text x="88.5" y="136.7" transform="rotate(-90 88.5 136.7)">XI</text>
<text x="90.4" y="136.7" transform="rotate(-90 90.4 136.7)">XO</text>
<text x="92.3" y="136.7" transform="rotate(-90 92.3 136.7)">RESET</text>
<text x="94.2" y="136.7" transform="rotate(-90 94.2 136.7)">TXD1</text>
<text x="96" y="136.7" transform="rotate(-90 96 136.7)">RXD1</text>
<text x="97.9" y="136.7" transform="rotate(-90 97.9 136.7)">VIO</text>
<text x="99.8" y="136.7" transform="rotate(-90 99.8 136.7)">SCS1/DTR1</text>
</g>
</svg>
